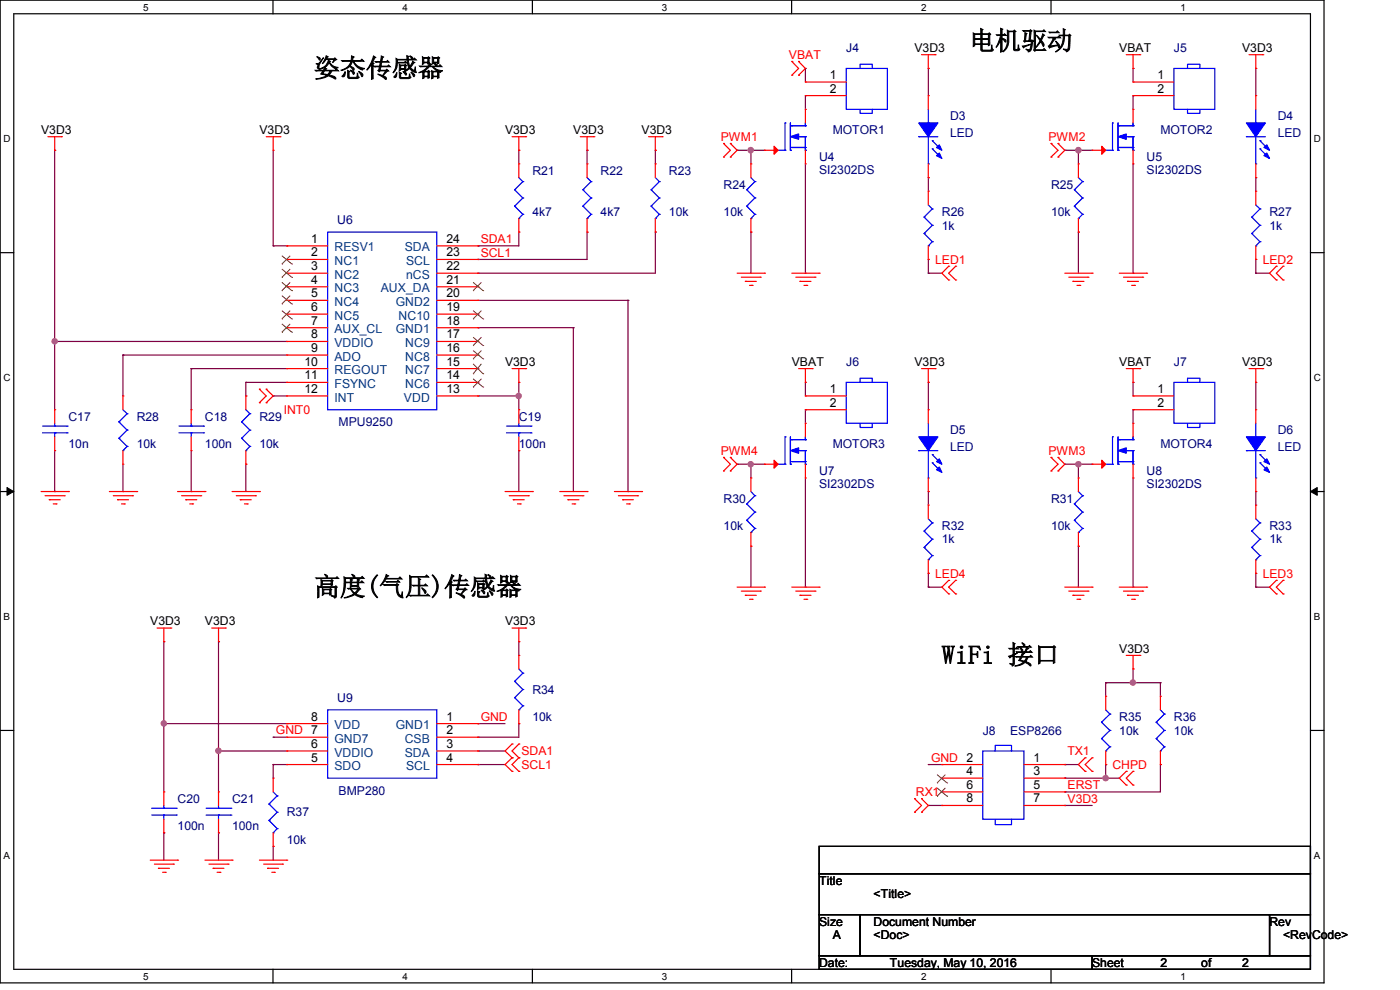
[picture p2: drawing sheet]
<svg xmlns="http://www.w3.org/2000/svg" width="297mm" height="210mm" viewBox="0 0 297 210" stroke-linecap="round" stroke-linejoin="round" font-family="sans-serif">
<path d="M0 0h280.9v208.5h-280.9zM2.9 2.9h275.1v202.7h-275.1z" fill="none" stroke="#000" stroke-width=".25"/>
<g fill="#fff">
<path d="M30.4 .3h1.1v2.4h-1.1z"/>
<path d="M30.4 205.9h1.1v2.3h-1.1z"/>
</g>
<path d="M57.9 0v2.9M57.9 205.6v2.9" fill="none" stroke="#000" stroke-width=".25"/>
<g fill="#fff">
<path d="M85.4 .3h1.1v2.4h-1.1z"/>
<path d="M85.4 205.9h1.1v2.3h-1.1z"/>
</g>
<path d="M112.9 0v2.9M112.9 205.6v2.9" fill="none" stroke="#000" stroke-width=".25"/>
<g fill="#fff">
<path d="M140.4 .3h1.2v2.4h-1.2z"/>
<path d="M140.4 205.9h1.2v2.3h-1.2z"/>
</g>
<path d="M167.9 0v2.9M167.9 205.6v2.9" fill="none" stroke="#000" stroke-width=".25"/>
<g fill="#fff">
<path d="M195.4 .3h1.2v2.4h-1.2z"/>
<path d="M195.4 205.9h1.2v2.3h-1.2z"/>
</g>
<path d="M223 0v2.9M223 205.6v2.9" fill="none" stroke="#000" stroke-width=".25"/>
<g fill="#fff">
<path d="M250.4 .3h1.2v2.4h-1.2z"/>
<path d="M250.4 205.9h1.2v2.3h-1.2z"/>
<path d="M.8 28.2h1.4v2.4h-1.4z"/>
<path d="M278.7 28.2h1.5v2.4h-1.5z"/>
<path d="M.8 78.9h1.4v2.3h-1.4z"/>
<path d="M278.7 78.9h1.5v2.3h-1.5z"/>
</g>
<path d="M0 53.6h2.9M278 53.6h2.9" fill="none" stroke="#000" stroke-width=".25"/>
<g fill="#fff">
<path d="M.8 129.6h1.3v2.3h-1.3z"/>
<path d="M278.7 129.6h1.4v2.3h-1.4z"/>
</g>
<path d="M0 104.3h2.9M278 104.3h2.9" fill="none" stroke="#000" stroke-width=".25"/>
<path d="M1.5 103.4l1.4 .9-1.4 .8zM278 104.3l1.4-.9v1.7z" fill="#000" stroke="#000" stroke-width=".21"/>
<g fill="#fff">
<path d="M.8 180.3h1.3v2.3h-1.3z"/>
<path d="M278.7 180.3h1.4v2.3h-1.4z"/>
</g>
<path d="M0 154.9h2.9M278 154.9h2.9M173.8 179.5h104.2v5.8h-104.2zM173.8 185.3h104.2v8.7h-104.2zM173.8 194h8.7v8.7h-8.7zM182.5 194h86.8v8.7h-86.8zM269.3 194h8.7v8.7h-8.7zM173.8 202.7h57.9v2.9h-57.9zM231.7 202.7h46.3v2.9h-46.3z" fill="none" stroke="#000" stroke-width=".25"/>
<g fill="none" stroke="#800040" stroke-width=".25">
<path d="M170.9 14.5h.1M170.9 14.5v2.9M196.9 14.5h.1M196.9 14.5v5.8M240.4 14.5h.1M240.4 14.5v2.9M266.4 14.5h.1M266.4 14.5v5.8M11.6 31.9h.1M11.6 31.9v55M58 31.9v20.3M110.1 31.9h.1"/>
<path d="M110.1 31.9v2.9M124.5 31.9h.1M124.5 31.9v2.9M139 31.9h.1M139 31.9v2.9M156.4 31.9h.1M156.4 31.9h5.8M159.3 31.9h.1M159.3 31.9v2.9M170.9 20.3h.1M170.9 20.3v2.9M170.9 34.8v23.2"/>
<path d="M196.9 37.7h.1M196.9 37.7v2.9M225.9 31.9h.1M225.9 31.9h5.8M228.8 31.9h.1M228.8 31.9v2.9M240.4 20.3h.1M240.4 20.3v2.9M240.4 34.8v23.2M266.4 37.7h.1M266.4 37.7v2.9M58 52.2h.1"/>
<path d="M58 52.2h2.8M60.8 52.2h.1M101.4 52.2h.1M101.4 55h.1M101.4 58h.1M110.1 49.2h.1M110.1 49.2v3h-8.7M124.5 49.2h.1M124.5 49.2v5.8h-23.1M139 49.2h.1M139 49.2v8.8h-37.6M159.3 49.2h.1"/>
<path d="M159.3 49.2v8.8M170.9 58h.1M196.9 55h.1M196.9 58h.1M196.9 55v3M196.9 58h2.9M228.8 49.2h.1M228.8 49.2v8.8M240.4 58h.1M266.4 55h.1M266.4 58h.1M266.4 55v3"/>
<path d="M266.4 58h2.9M11.6 72.4h.1M11.6 72.4h49.2M26.1 75.3h.1M26.1 75.3h34.7M26.1 75.3v8.7M40.6 78.2h.1M40.6 78.2h20.2M40.6 78.2v8.7M101.4 69.5h.1M101.4 69.5h20.2M101.4 63.7h31.8"/>
<path d="M121.6 69.5h.1M121.6 69.5v34.8M133.2 63.7h.1M133.2 63.7v40.6M11.6 95.6v8.7M26.1 98.5v5.8M40.6 95.6v8.7M52.2 98.5h.1M52.2 81.1h.1M52.2 84h.1M52.2 81.1v2.9M52.2 98.5v5.8"/>
<path d="M52.2 81.1h8.6M58 84h.1M58 84h2.8M101.4 84h.1M101.4 84h8.7M110.1 81.1h.1M110.1 84h.1M110.1 95.6h.1M110.1 81.1v5.8M110.1 95.6v8.7M156.4 98.5h.1M156.4 98.5h5.8"/>
<path d="M159.3 98.5h.1M159.3 98.5v2.9M170.9 81.1h.1M170.9 86.9h.1M170.9 81.1v2.9M170.9 86.9v2.9M196.9 81.1h.1M196.9 81.1v5.8M225.9 98.5h.1M225.9 98.5h5.8M228.8 98.5h.1M228.8 98.5v2.9"/>
<path d="M240.4 81.1h.1M240.4 86.9h.1M240.4 81.1v2.9M240.4 86.9v2.9M266.4 81.1h.1M266.4 81.1v5.8M11.6 104.3h.1M26.1 104.3h.1M40.6 104.3h.1M133.2 104.3h.1M159.3 115.9h.1M159.3 115.9v8.6"/>
<path d="M170.9 101.4v23.1M196.9 104.3h.1M196.9 104.3v2.8M228.8 115.9h.1M228.8 115.9v8.6M240.4 101.4v23.1M266.4 104.3h.1M266.4 104.3v2.8M34.8 136.1h.1M34.8 136.1v31.9M46.4 136.1h.1M46.4 136.1v31.9"/>
<path d="M110.1 136.1h.1M110.1 136.1v2.9M170.9 124.5h.1M196.9 121.6h.1M196.9 124.5h.1M196.9 121.6v2.9M196.9 124.5h2.9M240.4 124.5h.1M266.4 121.6h.1M266.4 124.5h.1M266.4 121.6v2.9M266.4 124.5h2.9"/>
<path d="M34.8 153.5h.1M34.8 153.5h26M46.4 159.3h.1M46.4 159.3h14.4M58 156.4h.1M58 156.4h2.8M101.4 153.5h.1M101.4 159.3h.1M101.4 156.4h.1M101.4 153.5h5.7M101.4 159.3h5.7M110.1 153.5h.1"/>
<path d="M110.1 153.5v2.9h-8.7M234.6 144.8h.1M234.6 144.8v2.9M234.6 144.8h11.6M240.4 144.8h.1M240.4 141.9h.1M240.4 141.9v2.9M246.2 144.8h.1M246.2 144.8v2.9M34.8 176.7h.1M34.8 176.7v5.8M46.4 176.7h.1"/>
<path d="M46.4 176.7v5.8M58 162.2h.1M58 179.5h.1M58 162.2h2.8M58 162.2v2.9M58 179.5v3M101.4 162.2h.1M101.4 162.2h5.7M196.9 162.2h.1M196.9 170.9h.1M196.9 170.9h2.9M196.9 162.2h2.9"/>
<path d="M225.9 170.9h.1M225.9 168h.1M225.9 165.1h.1M225.9 162.2h.1M225.9 170.9h5.8M225.9 165.1h11.5M225.9 162.2h2.9M234.6 162.2h.1M234.6 165.1h.1M234.6 162.2v2.9M246.2 162.2h.1M246.2 162.2v5.8h-20.3"/>
</g>
<g fill="#f0f" stroke="#f0f" stroke-width=".25">
<circle cx="159.2" cy="31.9" r=".56"/>
<circle cx="228.8" cy="31.9" r=".56"/>
<circle cx="159.3" cy="98.5" r=".55"/>
<circle cx="228.8" cy="98.5" r=".55"/>
<circle cx="240.3" cy="144.8" r=".55"/>
<circle cx="110" cy="84" r=".55"/>
<circle cx="34.8" cy="153.5" r=".55"/>
<circle cx="46.3" cy="159.3" r=".56"/>
<circle cx="11.6" cy="72.4" r=".55"/>
<circle cx="234.6" cy="165.1" r=".56"/>
</g>
<g fill="none" stroke="#f00" stroke-width=".25">
<path d="M168 16h.1M168 13h.1M168 13l1.4 1.5-1.4 1.5M169.4 13h.1M169.4 16h.1M169.4 13l1.5 1.5-1.5 1.5M170.9 17.4h.1M170.9 17.4h8.6M195.5 11.6h2.9M196.9 14.5h.1M196.9 11.6v2.9M198.4 11.6h.1"/>
<path d="M238.9 11.6h2.9M240.4 14.5h.1M240.4 17.4h.1M240.4 11.6v2.9M240.4 17.4h8.6M241.8 11.6h.1M265 11.6h2.9M266.4 14.5h.1M266.4 11.6v2.9M267.9 11.6h.1M10.2 29h2.8M11.6 31.9h.1"/>
<path d="M11.6 29v2.9M13 29h.1M56.5 29h2.9M58 31.9h.1M58 29v2.9M59.4 29h.1M108.6 29h2.9M110.1 31.9h.1M110.1 34.8h.1M110.1 29v2.9M110.1 34.8v2.9M111.5 29h.1"/>
<path d="M123.1 29h2.9M124.5 31.9h.1M124.5 34.8h.1M124.5 29v2.9M124.5 34.8v2.9M126 29h.1M137.6 29h2.9M139 31.9h.1M139 34.8h.1M139 29v2.9M139 34.8v2.9M140.5 29h.1"/>
<path d="M153.5 33.3h.1M153.5 30.4h.1M153.5 30.4l1.4 1.5-1.4 1.4M154.9 30.4h.1M154.9 33.3h.1M154.9 30.4l1.5 1.5-1.5 1.4M159.3 34.8h.1M159.3 34.8v2.9M162.2 31.9h.1M162.2 31.9h2.9M170.9 34.8h.1M170.9 23.2h.1"/>
<path d="M170.9 20.3h.1M170.9 23.2v2.9M170.9 31.9v2.9M170.9 20.3h8.6M196.9 20.3h.1M196.9 37.7h.1M196.9 20.3v2.9M196.9 34.8v2.9M223 33.3h.1M223 30.4h.1M223 30.4l1.5 1.5-1.5 1.4M224.5 30.4h.1"/>
<path d="M224.5 33.3h.1M224.5 30.4l1.4 1.5-1.4 1.4M228.8 34.8h.1M228.8 34.8v2.9M231.7 31.9h.1M231.7 31.9h2.9M240.4 20.3h.1M240.4 34.8h.1M240.4 23.2h.1M240.4 23.2v2.9M240.4 31.9v2.9M240.4 20.3h8.6"/>
<path d="M266.4 20.3h.1M266.4 37.7h.1M266.4 20.3v2.9M266.4 34.8v2.9M60.8 52.2h.1M60.8 55h.1M60.8 58h.1M60.8 58h8.7M60.8 52.2h8.7M60.8 55h8.7M92.7 58h8.7M92.7 52.2h8.7"/>
<path d="M92.7 55h8.7M101.4 58h.1M101.4 55h.1M101.4 52.2h.1M110.1 49.2h.1M110.1 46.4v2.8M124.5 49.2h.1M124.5 46.4v2.8M139 49.2h.1M139 46.4v2.8M156.4 58h5.8M157.3 58.8h4"/>
<path d="M158.1 59.7h.1M158.1 59.7h2.3M159.3 49.2h.1M159.3 46.4v2.8M161.3 58.8h.1M162.2 58h.1M168 58h5.8M168.8 58.8h4.1M169.7 59.7h.1M169.7 59.7h2.3M172.9 58.8h.1M173.8 58h.1"/>
<path d="M196.9 40.6h.1M196.9 55h.1M196.9 40.6v2.9M196.9 52.2v2.8M201.3 56.5h.1M201.3 59.4h.1M201.3 56.5l-1.5 1.5 1.5 1.4M202.7 59.4h.1M202.7 56.5h.1M202.7 56.5l-1.4 1.5 1.4 1.4M225.9 58h5.8M226.7 58.8h4.1"/>
<path d="M227.6 59.7h.1M227.6 59.7h2.4M228.8 49.2h.1M228.8 46.4v2.8M230.8 58.8h.1M231.7 58h.1M237.4 58h5.8M238.3 58.8h4.1M239.2 59.7h.1M239.2 59.7h2.3M242.4 58.8h.1M243.2 58h.1"/>
<path d="M266.4 40.6h.1M266.4 55h.1M266.4 40.6v2.9M266.4 52.2v2.8M270.8 56.5h.1M270.8 59.4h.1M270.8 56.5l-1.5 1.5 1.5 1.4M272.2 59.4h.1M272.2 56.5h.1M272.2 56.5l-1.4 1.5 1.4 1.4M60.8 72.4h.1M60.8 75.3h.1"/>
<path d="M60.8 78.2h.1M60.8 60.8h.1M60.8 63.7h.1M60.8 66.6h.1M60.8 69.5h.1M60.8 78.2h8.7M60.8 72.4h8.7M60.8 75.3h8.7M60.8 69.5h8.7M60.8 66.6h8.7M60.8 63.7h8.7M60.8 60.8h8.7"/>
<path d="M92.7 78.2h8.7M92.7 72.4h8.7M92.7 75.3h8.7M92.7 69.5h8.7M92.7 66.6h8.7M92.7 63.7h8.7M92.7 60.8h8.7M101.4 69.5h.1M101.4 66.6h.1M101.4 63.7h.1M101.4 60.8h.1M101.4 78.2h.1"/>
<path d="M101.4 75.3h.1M101.4 72.4h.1M108.6 78.2h2.9M110.1 78.2v2.9M111.5 78.2h.1M159 60.5h.6M159.6 60.5h.1M169.4 78.2h2.9M170.6 60.5h.6M170.9 78.2v2.9M171.2 60.5h.1M172.3 78.2h.1"/>
<path d="M195.5 78.2h2.9M196.9 78.2v2.9M198.4 78.2h.1M228.5 60.5h.6M229.1 60.5h.1M238.9 78.2h2.9M240.1 60.5h.6M240.4 78.2v2.9M240.7 60.5h.1M241.8 78.2h.1M265 78.2h2.9M266.4 78.2v2.9"/>
<path d="M267.9 78.2h.1M11.6 86.9h.1M11.6 95.6h.1M11.6 86.9v2.9M11.6 92.7v2.9M26.1 84h.1M26.1 98.5h.1M26.1 84v2.9M26.1 95.6v2.9M40.6 86.9h.1M40.6 95.6h.1M40.6 86.9v2.9"/>
<path d="M40.6 92.7v2.9M52.2 84h.1M52.2 98.5h.1M52.2 84v2.9M52.2 95.6v2.9M55 85.4h.1M55 82.5h.1M55 82.5l1.5 1.5-1.5 1.4M56.5 82.5h.1M56.5 85.4h.1M56.5 82.5l1.5 1.5-1.5 1.4M60.8 81.1h.1"/>
<path d="M60.8 84h.1M60.8 81.1h8.7M60.8 84h8.7M92.7 81.1h8.7M92.7 84h8.7M101.4 84h.1M101.4 81.1h.1M110.1 81.1h.1M110.1 86.9h.1M110.1 95.6h.1M110.1 86.9v2.9M110.1 92.7v2.9"/>
<path d="M153.5 99.9h.1M153.5 97h.1M153.5 97l1.4 1.5-1.4 1.4M154.9 97h.1M154.9 99.9h.1M154.9 97l1.5 1.5-1.5 1.4M162.2 98.5h.1M162.2 98.5h2.9M170.9 81.1h.1M170.9 89.8h.1M170.9 84h.1M170.9 86.9h.1"/>
<path d="M170.9 89.8v2.9M170.9 98.5v2.9M170.9 84h8.6M170.9 86.9h8.6M196.9 81.1h.1M196.9 86.9h.1M196.9 86.9v2.9M223 99.9h.1M223 97h.1M223 97l1.5 1.5-1.5 1.4M224.5 97h.1M224.5 99.9h.1"/>
<path d="M224.5 97l1.4 1.5-1.4 1.4M231.7 98.5h.1M231.7 98.5h2.9M240.4 81.1h.1M240.4 89.8h.1M240.4 84h.1M240.4 86.9h.1M240.4 89.8v2.9M240.4 98.5v2.9M240.4 84h8.6M240.4 86.9h8.6M266.4 81.1h.1"/>
<path d="M266.4 86.9h.1M266.4 86.9v2.9M8.7 104.3h5.8M9.6 105.2h4M10.5 106h.1M10.5 106h2.3M11.3 106.9h.6M11.9 106.9h.1M13.6 105.2h.1M14.5 104.3h.1M23.2 104.3h5.8M24 105.2h4.1"/>
<path d="M24.9 106h.1M24.9 106h2.4M25.8 106.9h.6M26.4 106.9h.1M28.1 105.2h.1M29 104.3h.1M37.7 104.3h5.8M38.5 105.2h4.1M39.4 106h.1M39.4 106h2.3M40.3 106.9h.6M40.9 106.9h.1"/>
<path d="M42.6 105.2h.1M43.5 104.3h.1M49.2 104.3h5.8M50.1 105.2h4.1M51 106h.1M51 106h2.3M51.9 106.9h.6M52.5 106.9h.1M54.2 105.2h.1M55 104.3h.1M107.1 104.3h5.8M108 105.2h4.1"/>
<path d="M108.9 106h.1M108.9 106h2.3M109.8 106.9h.6M110.4 106.9h.1M112.1 105.2h.1M112.9 104.3h.1M118.7 104.3h5.8M119.6 105.2h4.1M120.5 106h.1M120.5 106h2.3M121.4 106.9h.5M121.9 106.9h.1"/>
<path d="M123.7 105.2h.1M124.5 104.3h.1M130.3 104.3h5.8M131.2 105.2h4.1M132.1 106h.1M132.1 106h2.3M132.9 106.9h.6M133.5 106.9h.1M135.3 105.2h.1M136.1 104.3h.1M159.3 101.4h.1M159.3 115.9h.1"/>
<path d="M159.3 101.4v2.9M159.3 112.9v3M170.9 101.4h.1M196.9 107.1h.1M196.9 104.3h.1M196.9 101.4v2.9M196.9 107.1v3M196.9 118.7v2.9M228.8 101.4h.1M228.8 115.9h.1M228.8 101.4v2.9M228.8 112.9v3"/>
<path d="M240.4 101.4h.1M266.4 104.3h.1M266.4 107.1h.1M266.4 101.4v2.9M266.4 107.1v3M266.4 118.7v2.9M33.3 133.2h2.9M34.8 136.1h.1M34.8 133.2v2.9M36.2 133.2h.1M44.9 133.2h2.9M46.4 136.1h.1"/>
<path d="M46.4 133.2v2.9M47.8 133.2h.1M108.6 133.2h2.9M110.1 136.1h.1M110.1 139h.1M110.1 133.2v2.9M110.1 139v2.9M111.5 133.2h.1M156.4 124.5h5.8M157.3 125.4h4M158.1 126.3h.1M158.1 126.3h2.3"/>
<path d="M159 127.1h.6M159.6 127.1h.1M161.3 125.4h.1M162.2 124.5h.1M168 124.5h5.8M168.8 125.4h4.1M169.7 126.3h.1M169.7 126.3h2.3M170.6 127.1h.6M171.2 127.1h.1M172.9 125.4h.1M173.8 124.5h.1"/>
<path d="M196.9 121.6h.1M201.3 123.1h.1M201.3 126h.1M201.3 123.1l-1.5 1.4 1.5 1.5M202.7 126h.1M202.7 123.1h.1M202.7 123.1l-1.4 1.4 1.4 1.5M225.9 124.5h5.8M226.7 125.4h4.1M227.6 126.3h.1M227.6 126.3h2.4M228.5 127.1h.6"/>
<path d="M229.1 127.1h.1M230.8 125.4h.1M231.7 124.5h.1M237.4 124.5h5.8M238.3 125.4h4.1M238.9 139h2.9M239.2 126.3h.1M239.2 126.3h2.3M240.1 127.1h.6M240.4 139v2.9M240.7 127.1h.1M241.8 139h.1"/>
<path d="M242.4 125.4h.1M243.2 124.5h.1M266.4 121.6h.1M270.8 123.1h.1M270.8 126h.1M270.8 123.1l-1.5 1.4 1.5 1.5M272.2 126h.1M272.2 123.1h.1M272.2 123.1l-1.4 1.4 1.4 1.5M60.8 159.3h.1M60.8 156.4h.1M60.8 153.5h.1"/>
<path d="M60.8 153.5h8.7M60.8 156.4h8.7M60.8 159.3h8.7M92.7 153.5h8.7M92.7 156.4h8.7M92.7 159.3h8.7M101.4 153.5h.1M101.4 156.4h.1M101.4 159.3h.1M108.6 157.8h.1M108.6 157.8l-1.5 1.5 1.5 1.4M110.1 157.8h.1"/>
<path d="M110.1 153.5h.1M110.1 150.6v2.9M110.1 157.8l-1.5 1.5 1.5 1.4M234.6 147.7h.1M234.6 147.7v2.9M234.6 159.3v2.9M240.4 141.9h.1M246.2 147.7h.1M246.2 147.7v2.9M246.2 159.3v2.9M34.8 168h.1M34.8 176.7h.1"/>
<path d="M34.8 168v2.9M34.8 173.8v2.9M46.4 168h.1M46.4 176.7h.1M46.4 168v2.9M46.4 173.8v2.9M58 165.1h.1M58 179.5h.1M58 165.1v2.9M58 176.7v2.8M60.8 162.2h.1M60.8 162.2h8.7"/>
<path d="M92.7 162.2h8.7M101.4 162.2h.1M108.6 160.7h.1M108.6 163.6h.1M108.6 160.7l-1.5 1.5 1.5 1.4M110.1 160.7h.1M110.1 163.6h.1M110.1 160.7l-1.5 1.5 1.5 1.4M194 172.3h.1M194 169.4h.1M194 169.4l1.5 1.5-1.5 1.4M195.5 169.4h.1"/>
<path d="M195.5 172.3h.1M195.5 169.4l1.4 1.5-1.4 1.4M199.8 162.2h.1M199.8 165.1h.1M199.8 168h.1M199.8 170.9h.1M199.8 162.2h8.7M199.8 165.1h8.7M199.8 168h8.7M199.8 170.9h8.7M217.2 162.2h8.7M217.2 165.1h8.7"/>
<path d="M217.2 168h8.7M217.2 170.9h8.7M225.9 162.2h.1M225.9 165.1h.1M225.9 168h.1M225.9 170.9h.1M230.2 160.7h.1M230.2 163.6h.1M230.2 160.7l-1.4 1.5 1.4 1.4M231.7 163.6h.1M231.7 160.7h.1M231.7 160.7l-1.5 1.5 1.5 1.4"/>
<path d="M234.6 162.2h.1M238.9 163.6h.1M238.9 166.5h.1M238.9 163.6l-1.5 1.5 1.5 1.4M240.4 166.5h.1M240.4 163.6h.1M240.4 163.6l-1.5 1.5 1.5 1.4M246.2 162.2h.1M31.9 182.5h5.8M32.8 183.3h4M33.6 184.2h.1M33.6 184.2h2.3"/>
<path d="M34.5 185h.6M35.1 185h.1M36.8 183.3h.1M37.7 182.5h.1M43.5 182.5h5.7M44.3 183.3h4.1M45.2 184.2h.1M45.2 184.2h2.3M46.1 185h.6M46.7 185h.1M48.4 183.3h.1M49.2 182.5h.1"/>
<path d="M55 182.5h5.8M55.9 183.3h4M56.8 184.2h.1M56.8 184.2h2.3M57.7 185h.5M58.2 185h.1M59.9 183.3h.1M60.8 182.5h.1"/>
</g>
<g fill="none" stroke="#00f" stroke-width=".25">
<path d="M179.5 14.5h8.8v8.7h-8.8zM182.5 14.5v-.9h2.5v.9M249 14.5h8.7v8.7h-8.7zM251.9 14.5v-.9h2.7v.9M110.1 37.7l.8 .8M110.9 38.5h.1M110.9 38.5l-1.7 1.8M124.5 37.7l.9 .8M125.4 38.5h.1M125.4 38.5l-1.7 1.8M139 37.7l.9 .8M139.9 38.5h.1"/>
<path d="M139.9 38.5l-1.8 1.8M159.3 37.7l.8 .8M160.1 38.5h.1M160.1 38.5l-1.7 1.8M165.1 31.9h1.4M166.5 31.9h.1M166.5 26.1h.1M166.5 26.1v5.8M167.7 31.9h.1M167.7 26.7h.1M167.7 26.1v5.8M167.7 26.7h3.2"/>
<path d="M167.7 31.3h3.2M168 26.7h.1M169.1 29h1.8M170.6 31.3h.1M170.9 26.7h.1M170.9 29h.1M170.9 31.9h.1M170.9 31.3h.1M170.9 26.1v.6M170.9 29v2.9M182.5 23.2v.8h2.5v-.8M194.9 29h.1"/>
<path d="M194.9 29h4.1M196.9 26.1h.1M196.9 34.8h.1M196.9 23.2v2.9M196.9 29v5.8M197.8 29.8h.1M197.8 31.6h.1M197.8 29.8l1.7 1.8M197.8 31.6l1.7 1.7M228.8 37.7l.9 .8M229.7 38.5h.1M229.7 38.5l-1.8 1.8"/>
<path d="M234.6 31.9h1.4M236 31.9h.1M236 26.1h.1M236 26.1v5.8M237.2 31.9h.1M237.2 26.7h.1M237.2 26.7h3.2M237.2 31.3h3.2M237.2 26.1v5.8M237.4 26.7h.1M238.6 29h1.8M240.1 31.3h.1"/>
<path d="M240.4 26.7h.1M240.4 29h.1M240.4 31.9h.1M240.4 31.3h.1M240.4 26.1v.6M240.4 29v2.9M251.9 23.2v.8h2.7v-.8M264.4 29h.1M264.4 29h4M266.4 26.1h.1M266.4 34.8h.1M266.4 23.2v2.9"/>
<path d="M266.4 29v5.8M267.3 29.8h.1M267.3 31.6h.1M267.3 29.8l1.7 1.8M267.3 31.6l1.7 1.7M69.5 49.2h23.2v37.7h-23.2zM109.2 40.3h.1M109.2 43.7h.1M109.2 40.3l1.7 1.7M109.2 43.7l1.7 1.8M110.1 46.4h.1M110.9 42h.1"/>
<path d="M110.9 45.5h.1M110.9 42l-1.7 1.7M110.9 45.5l-.8 .9M123.7 40.3h.1M123.7 43.7h.1M123.7 40.3l1.7 1.7M123.7 43.7l1.7 1.8M124.5 46.4h.1M125.4 42h.1M125.4 45.5h.1M125.4 42l-1.7 1.7M125.4 45.5l-.9 .9"/>
<path d="M138.1 40.3h.1M138.1 43.7h.1M138.1 40.3l1.8 1.7M138.1 43.7l1.8 1.8M139 46.4h.1M139.9 42h.1M139.9 45.5h.1M139.9 42l-1.8 1.7M139.9 45.5l-.9 .9M158.4 40.3h.1M158.4 43.7h.1M158.4 40.3l1.7 1.7"/>
<path d="M158.4 43.7l1.7 1.8M159.3 46.4h.1M160.1 42h.1M160.1 45.5h.1M160.1 42l-1.7 1.7M160.1 45.5l-.8 .9M196 46.1h.1M196 49.5h.1M196 46.1l1.8 1.7M196 49.5l1.8 1.8M196.9 52.2h.1M196.9 43.5l.9 .8"/>
<path d="M197.8 44.3h.1M197.8 47.8h.1M197.8 51.3h.1M197.8 44.3l-1.8 1.8M197.8 47.8l-1.8 1.7M197.8 51.3l-.9 .9M227.9 40.3h.1M227.9 43.7h.1M227.9 40.3l1.8 1.7M227.9 43.7l1.8 1.8M228.8 46.4h.1M229.7 42h.1"/>
<path d="M229.7 45.5h.1M229.7 42l-1.8 1.7M229.7 45.5l-.9 .9M265.6 46.1h.1M265.6 49.5h.1M265.6 46.1l1.7 1.7M265.6 49.5l1.7 1.8M266.4 52.2h.1M266.4 43.5l.9 .8M267.3 44.3h.1M267.3 47.8h.1M267.3 51.3h.1"/>
<path d="M267.3 44.3l-1.7 1.8M267.3 47.8l-1.7 1.7M267.3 51.3l-.9 .9M9 91.8h5.2M9 90.4h5.2M11.6 90.4h.1M11.6 91.8h.1M11.6 89.8v.6M11.6 91.8v.9M14.2 91.8h.1M14.2 90.4h.1M25.2 89.5h.1"/>
<path d="M25.2 93h.1M25.2 89.5l1.8 1.7M25.2 93l1.8 1.7M26.1 95.6h.1M26.1 86.9l.9 .9M27 87.8h.1M27 91.2h.1M27 94.7h.1M27 87.8l-1.8 1.7M27 91.2l-1.8 1.8M27 94.7l-.9 .9M38 91.8h5.2"/>
<path d="M38 90.4h5.2M40.6 90.4h.1M40.6 91.8h.1M40.6 89.8v.6M40.6 91.8v.9M43.2 91.8h.1M43.2 90.4h.1M51.3 89.5h.1M51.3 93h.1M51.3 89.5l1.7 1.7M51.3 93l1.7 1.7M52.2 95.6h.1"/>
<path d="M52.2 86.9l.8 .9M53 87.8h.1M53 91.2h.1M53 94.7h.1M53 87.8l-1.7 1.7M53 91.2l-1.7 1.8M53 94.7l-.8 .9M107.4 91.8h5.2M107.4 90.4h5.2M110.1 90.4h.1M110.1 91.8h.1M110.1 89.8v.6"/>
<path d="M110.1 91.8v.9M112.6 91.8h.1M112.6 90.4h.1M165.1 98.5h1.4M166.5 98.5h.1M166.5 92.7h.1M166.5 92.7v5.8M167.7 98.5h.1M167.7 93.3h.1M167.7 92.7v5.8M167.7 93.3h3.2M167.7 97.9h3.2"/>
<path d="M168 93.3h.1M169.1 95.6h1.8M170.6 97.9h.1M170.9 93.3h.1M170.9 95.6h.1M170.9 98.5h.1M170.9 97.9h.1M170.9 92.7v.6M170.9 95.6v2.9M179.5 81.1h8.8v8.7h-8.8zM182.5 81.1v-.9h2.5v.9M182.5 89.8v.9h2.5v-.9"/>
<path d="M194.9 95.6h.1M194.9 95.6h4.1M196.9 92.7h.1M196.9 89.8v2.9M196.9 95.6v5.8M197.8 96.4h.1M197.8 98.2h.1M197.8 96.4l1.7 1.8M197.8 98.2l1.7 1.7M234.6 98.5h1.4M236 98.5h.1M236 92.7h.1"/>
<path d="M236 92.7v5.8M237.2 98.5h.1M237.2 93.3h.1M237.2 93.3h3.2M237.2 97.9h3.2M237.2 92.7v5.8M237.4 93.3h.1M238.6 95.6h1.8M240.1 97.9h.1M240.4 93.3h.1M240.4 95.6h.1M240.4 98.5h.1"/>
<path d="M240.4 97.9h.1M240.4 92.7v.6M240.4 95.6v2.9M249 81.1h8.7v8.7h-8.7zM251.9 81.1v-.9h2.7v.9M251.9 89.8v.9h2.7v-.9M264.4 95.6h.1M264.4 95.6h4M266.4 92.7h.1M266.4 89.8v2.9M266.4 95.6v5.8M267.3 96.4h.1"/>
<path d="M267.3 98.2h.1M267.3 96.4l1.7 1.8M267.3 98.2l1.7 1.7M158.4 106.9h.1M158.4 110.4h.1M158.4 106.9l1.7 1.7M158.4 110.4l1.7 1.7M159.3 112.9h.1M159.3 104.3l.8 .9M160.1 105.2h.1M160.1 108.6h.1M160.1 112.1h.1"/>
<path d="M160.1 105.2l-1.7 1.7M160.1 108.6l-1.7 1.8M160.1 112.1l-.8 .8M196 112.6h.1M196 116.1h.1M196 112.6l1.8 1.8M196 116.1l1.8 1.8M196.9 118.7h.1M196.9 101.4h.1M196.9 110.1l.9 .8M197.8 110.9h.1M197.8 114.4h.1"/>
<path d="M197.8 117.9h.1M197.8 110.9l-1.8 1.7M197.8 114.4l-1.8 1.7M197.8 117.9l-.9 .8M227.9 106.9h.1M227.9 110.4h.1M227.9 106.9l1.8 1.7M227.9 110.4l1.8 1.7M228.8 112.9h.1M228.8 104.3l.9 .9M229.7 105.2h.1M229.7 108.6h.1"/>
<path d="M229.7 112.1h.1M229.7 105.2l-1.8 1.7M229.7 108.6l-1.8 1.8M229.7 112.1l-.9 .8M265.6 112.6h.1M265.6 116.1h.1M265.6 112.6l1.7 1.8M265.6 116.1l1.7 1.8M266.4 101.4h.1M266.4 118.7h.1M266.4 110.1l.9 .8M267.3 110.9h.1"/>
<path d="M267.3 114.4h.1M267.3 117.9h.1M267.3 110.9l-1.7 1.7M267.3 114.4l-1.7 1.7M267.3 117.9l-.9 .8M69.5 150.6h23.2v14.5h-23.2zM109.2 144.5h.1M109.2 148h.1M109.2 144.5l1.7 1.8M109.2 148l1.7 1.7M110.1 150.6h.1M110.1 141.9l.8 .9"/>
<path d="M110.9 142.8h.1M110.9 146.3h.1M110.9 149.7h.1M110.9 142.8l-1.7 1.7M110.9 146.3l-1.7 1.7M110.9 149.7l-.8 .9M208.5 159.3h8.7v14.5h-8.7zM211.1 159.3v-1.2h3.5v1.2M233.7 153.2h.1M233.7 156.7h.1M233.7 153.2l1.8 1.7M233.7 156.7l1.8 1.7"/>
<path d="M234.6 159.3h.1M234.6 150.6l.9 .9M235.5 151.5h.1M235.5 154.9h.1M235.5 158.4h.1M235.5 151.5l-1.8 1.7M235.5 154.9l-1.8 1.8M235.5 158.4l-.9 .9M245.3 153.2h.1M245.3 156.7h.1M245.3 153.2l1.7 1.7M245.3 156.7l1.7 1.7"/>
<path d="M246.2 159.3h.1M246.2 150.6l.8 .9M247 151.5h.1M247 154.9h.1M247 158.4h.1M247 151.5l-1.7 1.7M247 154.9l-1.7 1.8M247 158.4l-.8 .9M32.2 172.9h5.2M32.2 171.4h5.2M34.8 171.4h.1M34.8 172.9h.1"/>
<path d="M34.8 170.9v.5M34.8 172.9v.9M37.4 172.9h.1M37.4 171.4h.1M43.7 172.9h5.3M43.7 171.4h5.3M46.4 171.4h.1M46.4 172.9h.1M46.4 170.9v.5M46.4 172.9v.9M49 172.9h.1M49 171.4h.1"/>
<path d="M57.1 170.6h.1M57.1 174h.1M57.1 170.6l1.7 1.7M57.1 174l1.7 1.8M58 176.7h.1M58 168l.8 .8M58.8 168.8h.1M58.8 172.3h.1M58.8 175.8h.1M58.8 168.8l-1.7 1.8M58.8 172.3l-1.7 1.7M58.8 175.8l-.8 .9"/>
<path d="M211.1 173.8v1.1h3.5v-1.1"/>
</g>
<g fill="none" stroke="#804000" stroke-width=".21">
<path d="M59.8 56h.1M59.8 58.8h.1M59.8 54.2l2.1 1.8M59.8 57.1l2.1 1.7M59.8 59.9l2.1 1.8M61.6 54.2l-1.8 1.8M61.6 57.1l-1.8 1.7M61.6 59.9l-1.8 1.8M61.9 56h.1M61.9 58.8h.1M100.4 59.9l2.1 1.8M102.1 59.9l-1.7 1.8"/>
<path d="M59.8 61.7h.1M59.8 64.5h.1M59.8 67.7h.1M59.8 70.5h.1M59.8 62.7l2.1 1.8M59.8 65.9l2.1 1.8M59.8 68.7l2.1 1.8M61.6 62.7l-1.8 1.8M61.6 65.9l-1.8 1.8M61.6 68.7l-1.8 1.8M61.9 61.7h.1M61.9 64.5h.1"/>
<path d="M61.9 67.7h.1M61.9 70.5h.1M100.4 67.7h.1M100.4 61.7h.1M100.4 79.3h.1M100.4 76.1h.1M100.4 73.3h.1M100.4 65.9l2.1 1.8M100.4 77.2l2.1 2.1M100.4 74.4l2.1 1.7M100.4 71.5l2.1 1.8M102.1 65.9l-1.7 1.8"/>
<path d="M102.1 77.2l-1.7 2.1M102.1 74.4l-1.7 1.7M102.1 71.5l-1.7 1.8M102.5 67.7h.1M102.5 61.7h.1M102.5 79.3h.1M102.5 76.1h.1M102.5 73.3h.1M100.4 82.1h.1M100.4 80.4l2.1 1.7M102.1 80.4l-1.7 1.7M102.5 82.1h.1"/>
<path d="M198.8 166.1h.1M198.8 168.9h.1M198.8 164.3l2.1 1.8M198.8 167.1l2.1 1.8M200.6 164.3l-1.8 1.8M200.6 167.1l-1.8 1.8M200.9 166.1h.1M200.9 168.9h.1"/>
</g>
<g fill="#00f" stroke="#00f" stroke-width=".25">
<path d="M167.7 29l1.7-.6v1.1z"/>
<path d="M167.7 95.6l1.7-.6v1.1z"/>
<path d="M237.2 95.6l1.7-.6v1.1z"/>
<path d="M237.2 29l1.7-.6v1.1z"/>
<path d="M194.9 26.1h4.1l-2.1 2.9z" fill-rule="evenodd"/>
<path d="M198.7 33l.6-.5 .5 1.1z" fill-rule="evenodd"/>
<path d="M198.7 31.3l.6-.6 .5 1.2z" fill-rule="evenodd"/>
<path d="M194.9 92.7h4.1l-2.1 2.9z" fill-rule="evenodd"/>
<path d="M198.7 99.7l.6-.6 .5 1.1z" fill-rule="evenodd"/>
<path d="M199.3 97.3l.5 1.2-1.1-.6z" fill-rule="evenodd"/>
<path d="M264.4 92.7h4l-2 2.9z" fill-rule="evenodd"/>
<path d="M268.7 99.1l.6 1.1-1.2-.5z" fill-rule="evenodd"/>
<path d="M268.7 97.3l.6 1.2-1.2-.6z" fill-rule="evenodd"/>
<path d="M264.4 26.1h4l-2 2.9z" fill-rule="evenodd"/>
<path d="M268.1 33l.6-.5 .6 1.1z" fill-rule="evenodd"/>
<path d="M268.1 31.3l.6-.6 .6 1.2z" fill-rule="evenodd"/>
</g>
<g fill="#f00" stroke="#f00" stroke-width=".25">
<path d="M164.2 31l.9 .9-.9 .8z"/>
<path d="M164.2 97.6l.9 .9-.9 .8z"/>
<path d="M233.7 97.6l.9 .9-.9 .8z"/>
<path d="M233.7 31l.9 .9-.9 .8z"/>
</g>
<g font-size="5.5">
<text x="205.6" y="10.5">电机驱动</text>
<text x="66.6" y="16.3">姿态传感器</text>
<text x="66.6" y="126.3">高度(气压)传感器</text>
<text x="199.8" y="140.8">WiFi 接口</text>
</g>
<g font-size="2.6" fill="#000080">
<text x="179.5" y="11">J4</text>
<text x="249" y="11">J5</text>
<text x="176.7" y="28.4">MOTOR1</text>
<text x="201.5" y="25.5">D3</text>
<text x="201.5" y="29">LED</text>
<text x="246.2" y="28.4">MOTOR2</text>
<text x="271.1" y="25.5">D4</text>
<text x="271.1" y="29">LED</text>
<text x="173.8" y="34.2">U4</text>
<text x="243.2" y="34.2">U5</text>
<text x="112.9" y="37.1">R21</text>
<text x="127.4" y="37.1">R22</text>
<text x="141.9" y="37.1">R23</text>
<text x="153.5" y="40">R24</text>
<text x="173.8" y="36.8">SI2302DS</text>
<text x="223" y="40">R25</text>
<text x="243.2" y="36.8">SI2302DS</text>
<text x="71.5" y="47.5">U6</text>
<text x="112.9" y="45.8">4k7</text>
<text x="127.4" y="45.8">4k7</text>
<text x="141.9" y="45.8">10k</text>
<text x="153.5" y="45.8">10k</text>
<text x="199.8" y="45.8">R26</text>
<text x="223" y="45.8">10k</text>
<text x="269.3" y="45.8">R27</text>
<text x="199.8" y="48.7">1k</text>
<text x="269.3" y="48.7">1k</text>
<text x="179.5" y="77.6">J6</text>
<text x="249" y="77.6">J7</text>
<text x="14.5" y="89.2">C17</text>
<text x="29" y="89.2">R28</text>
<text x="43.5" y="89.2">C18</text>
<text x="55" y="89.2">R29</text>
<text x="110.1" y="89.2">C19</text>
<text x="14.5" y="95">10n</text>
<text x="29" y="95">10k</text>
<text x="43.5" y="95">100n</text>
<text x="55" y="95">10k</text>
<text x="71.8" y="90.4">MPU9250</text>
<text x="110.1" y="95">100n</text>
<text x="176.7" y="95">MOTOR3</text>
<text x="201.5" y="92.1">D5</text>
<text x="201.5" y="95.6">LED</text>
<text x="246.2" y="95">MOTOR4</text>
<text x="271.1" y="92.1">D6</text>
<text x="271.1" y="95.6">LED</text>
<text x="173.8" y="100.8">U7</text>
<text x="243.2" y="100.8">U8</text>
<text x="153.5" y="106.6">R30</text>
<text x="173.8" y="103.4">SI2302DS</text>
<text x="223" y="106.6">R31</text>
<text x="243.2" y="103.4">SI2302DS</text>
<text x="153.5" y="112.4">10k</text>
<text x="199.8" y="112.4">R32</text>
<text x="223" y="112.4">10k</text>
<text x="269.3" y="112.4">R33</text>
<text x="199.8" y="115.3">1k</text>
<text x="269.3" y="115.3">1k</text>
<text x="71.5" y="148.9">U9</text>
<text x="112.9" y="147.2">R34</text>
<text x="112.9" y="152.9">10k</text>
<text x="208.5" y="155.8">J8</text>
<text x="214.3" y="155.8">ESP8266</text>
<text x="237.4" y="152.9">R35</text>
<text x="237.4" y="155.8">10k</text>
<text x="249" y="152.9">R36</text>
<text x="249" y="155.8">10k</text>
<text x="37.7" y="170.3">C20</text>
<text x="49.2" y="170.3">C21</text>
<text x="60.8" y="173.2">R37</text>
<text x="71.8" y="168.6">BMP280</text>
<text x="37.7" y="176.1">100n</text>
<text x="49.2" y="176.1">100n</text>
<text x="60.8" y="179">10k</text>
</g>
<g font-size="2.6">
<text x="194" y="11">V3D3</text>
<text x="237.4" y="11">VBAT</text>
<text x="263.5" y="11">V3D3</text>
<text x="176.1" y="16.8">1</text>
<text x="245.6" y="16.8">1</text>
<text x="176.1" y="19.6">2</text>
<text x="245.6" y="19.6">2</text>
<text x="8.7" y="28.4">V3D3</text>
<text x="55" y="28.4">V3D3</text>
<text x="107.1" y="28.4">V3D3</text>
<text x="121.6" y="28.4">V3D3</text>
<text x="136.1" y="28.4">V3D3</text>
<text x="66" y="51.5">1</text>
<text x="94.7" y="51.5">24</text>
<text x="66" y="54.4">2</text>
<text x="66" y="57.3">3</text>
<text x="94.7" y="57.3">22</text>
<text x="94.7" y="54.4">23</text>
<text x="66" y="60.2">4</text>
<text x="66" y="63.1">5</text>
<text x="66" y="66">6</text>
<text x="94.7" y="66">19</text>
<text x="94.7" y="63.1">20</text>
<text x="94.7" y="60.2">21</text>
<text x="66" y="71.8">8</text>
<text x="66" y="68.9">7</text>
<text x="94.7" y="68.9">18</text>
<text x="94.7" y="71.8">17</text>
<text x="64.6" y="77.6">10</text>
<text x="66" y="74.7">9</text>
<text x="94.7" y="77.6">15</text>
<text x="94.7" y="74.7">16</text>
<text x="107.1" y="77.6">V3D3</text>
<text x="168" y="77.6">VBAT</text>
<text x="194" y="77.6">V3D3</text>
<text x="237.4" y="77.6">VBAT</text>
<text x="263.5" y="77.6">V3D3</text>
<text x="64.6" y="80.5">11</text>
<text x="64.6" y="83.4">12</text>
<text x="94.7" y="83.4">13</text>
<text x="94.7" y="80.5">14</text>
<text x="176.1" y="83.4">1</text>
<text x="245.6" y="83.4">1</text>
<text x="176.1" y="86.3">2</text>
<text x="245.6" y="86.3">2</text>
<text x="31.9" y="132.7">V3D3</text>
<text x="43.5" y="132.7">V3D3</text>
<text x="107.1" y="132.7">V3D3</text>
<text x="237.4" y="138.4">V3D3</text>
<text x="66" y="152.9">8</text>
<text x="94.7" y="152.9">1</text>
<text x="94.7" y="155.7">2</text>
<text x="66" y="161.5">5</text>
<text x="66" y="158.7">6</text>
<text x="94.7" y="158.7">3</text>
<text x="94.7" y="161.5">4</text>
<text x="219.2" y="161.5">1</text>
<text x="205" y="164.4">4</text>
<text x="205" y="167.3">6</text>
<text x="219.2" y="164.4">3</text>
<text x="219.2" y="167.3">5</text>
<text x="205" y="170.2">8</text>
<text x="219.2" y="170.2">7</text>
<text x="173.8" y="187.7">Title</text>
<text x="185.3" y="190.6">&lt;Title&gt;</text>
<text x="173.8" y="196.3">Size</text>
<text x="185.3" y="196.3">Document Number</text>
<text x="269.3" y="196.3">Rev</text>
<text x="176.7" y="199.3">A</text>
<text x="185.3" y="199.3">&lt;Doc&gt;</text>
<text x="272.2" y="199.3">&lt;RevCode&gt;</text>
<text x="173.8" y="205.1">Date:</text>
<text x="188.8" y="205.1">Tuesday, May 10, 2016</text>
<text x="231.7" y="205.1">Sheet</text>
<text x="246.2" y="205.1">2</text>
<text x="254.8" y="205.1">of</text>
<text x="263.5" y="205.1">2</text>
</g>
<g font-size="2.6" fill="#f00">
<text x="167.4" y="12.5">VBAT</text>
<text x="152.9" y="29.8">PWM1</text>
<text x="222.4" y="29.8">PWM2</text>
<text x="102" y="51.6">SDA1</text>
<text x="102" y="54.4">SCL1</text>
<text x="198.4" y="55.9">LED1</text>
<text x="267.9" y="55.9">LED2</text>
<text x="60.2" y="87.8">INT0</text>
<text x="152.9" y="96.5">PWM4</text>
<text x="222.4" y="96.5">PWM3</text>
<text x="198.4" y="122.5">LED4</text>
<text x="267.9" y="122.5">LED3</text>
<text x="58.5" y="155.8">GND 7</text>
<text x="102" y="152.9">GND</text>
<text x="110.6" y="160.1">SDA1</text>
<text x="197.5" y="161.6">GND 2</text>
<text x="226.4" y="160.1">TX1</text>
<text x="110.6" y="163.1">SCL1</text>
<text x="226.5" y="167.4">ERST</text>
<text x="236" y="163.1">CHPD</text>
<text x="194.3" y="168.9">RX1</text>
<text x="226.5" y="170.3">V3D3</text>
</g>
<g font-size="2.6" fill="#004080">
<text x="70.9" y="53.3">RESV1</text>
<text x="85.9" y="53.3">SDA</text>
<text x="70.9" y="56.2">NC1</text>
<text x="70.9" y="59.1">NC2</text>
<text x="86.1" y="59.1">nCS</text>
<text x="86.1" y="56.2">SCL</text>
<text x="70.9" y="62">NC3</text>
<text x="70.9" y="64.9">NC4</text>
<text x="80.8" y="62">AUX_DA</text>
<text x="83.9" y="64.9">GND2</text>
<text x="70.9" y="67.8">NC5</text>
<text x="70.9" y="70.7">AUX_CL</text>
<text x="83.9" y="70.7">GND1</text>
<text x="84.5" y="67.8">NC10</text>
<text x="70.9" y="73.6">VDDIO</text>
<text x="70.9" y="76.5">ADO</text>
<text x="86" y="76.5">NC8</text>
<text x="86" y="73.6">NC9</text>
<text x="70.9" y="79.4">REGOUT</text>
<text x="70.9" y="82.3">FSYNC</text>
<text x="86" y="82.3">NC6</text>
<text x="86" y="79.4">NC7</text>
<text x="70.9" y="85.2">INT</text>
<text x="85.7" y="85.2">VDD</text>
<text x="70.9" y="154.7">VDD</text>
<text x="83.9" y="154.7">GND1</text>
<text x="70.9" y="160.5">VDDIO</text>
<text x="70.9" y="157.6">GND7</text>
<text x="85.9" y="157.6">CSB</text>
<text x="85.9" y="160.5">SDA</text>
<text x="70.9" y="163.4">SDO</text>
<text x="86.1" y="163.4">SCL</text>
</g>
<g font-size="2.1">
<text x="30.4" y="2.2">5</text>
<text x="85.4" y="2.2">4</text>
<text x="140.4" y="2.2">3</text>
<text x="195.4" y="2.2">2</text>
<text x="250.5" y="2.2">1</text>
<text x=".8" y="30.1">D</text>
<text x="278.7" y="30.1">D</text>
<text x=".8" y="80.8">C</text>
<text x="278.7" y="80.8">C</text>
<text x=".8" y="131.5">B</text>
<text x="278.7" y="131.5">B</text>
<text x=".8" y="182.2">A</text>
<text x="278.7" y="182.2">A</text>
<text x="30.4" y="207.8">5</text>
<text x="85.4" y="207.8">4</text>
<text x="140.4" y="207.8">3</text>
<text x="195.4" y="207.8">2</text>
<text x="250.5" y="207.8">1</text>
</g>
</svg>
